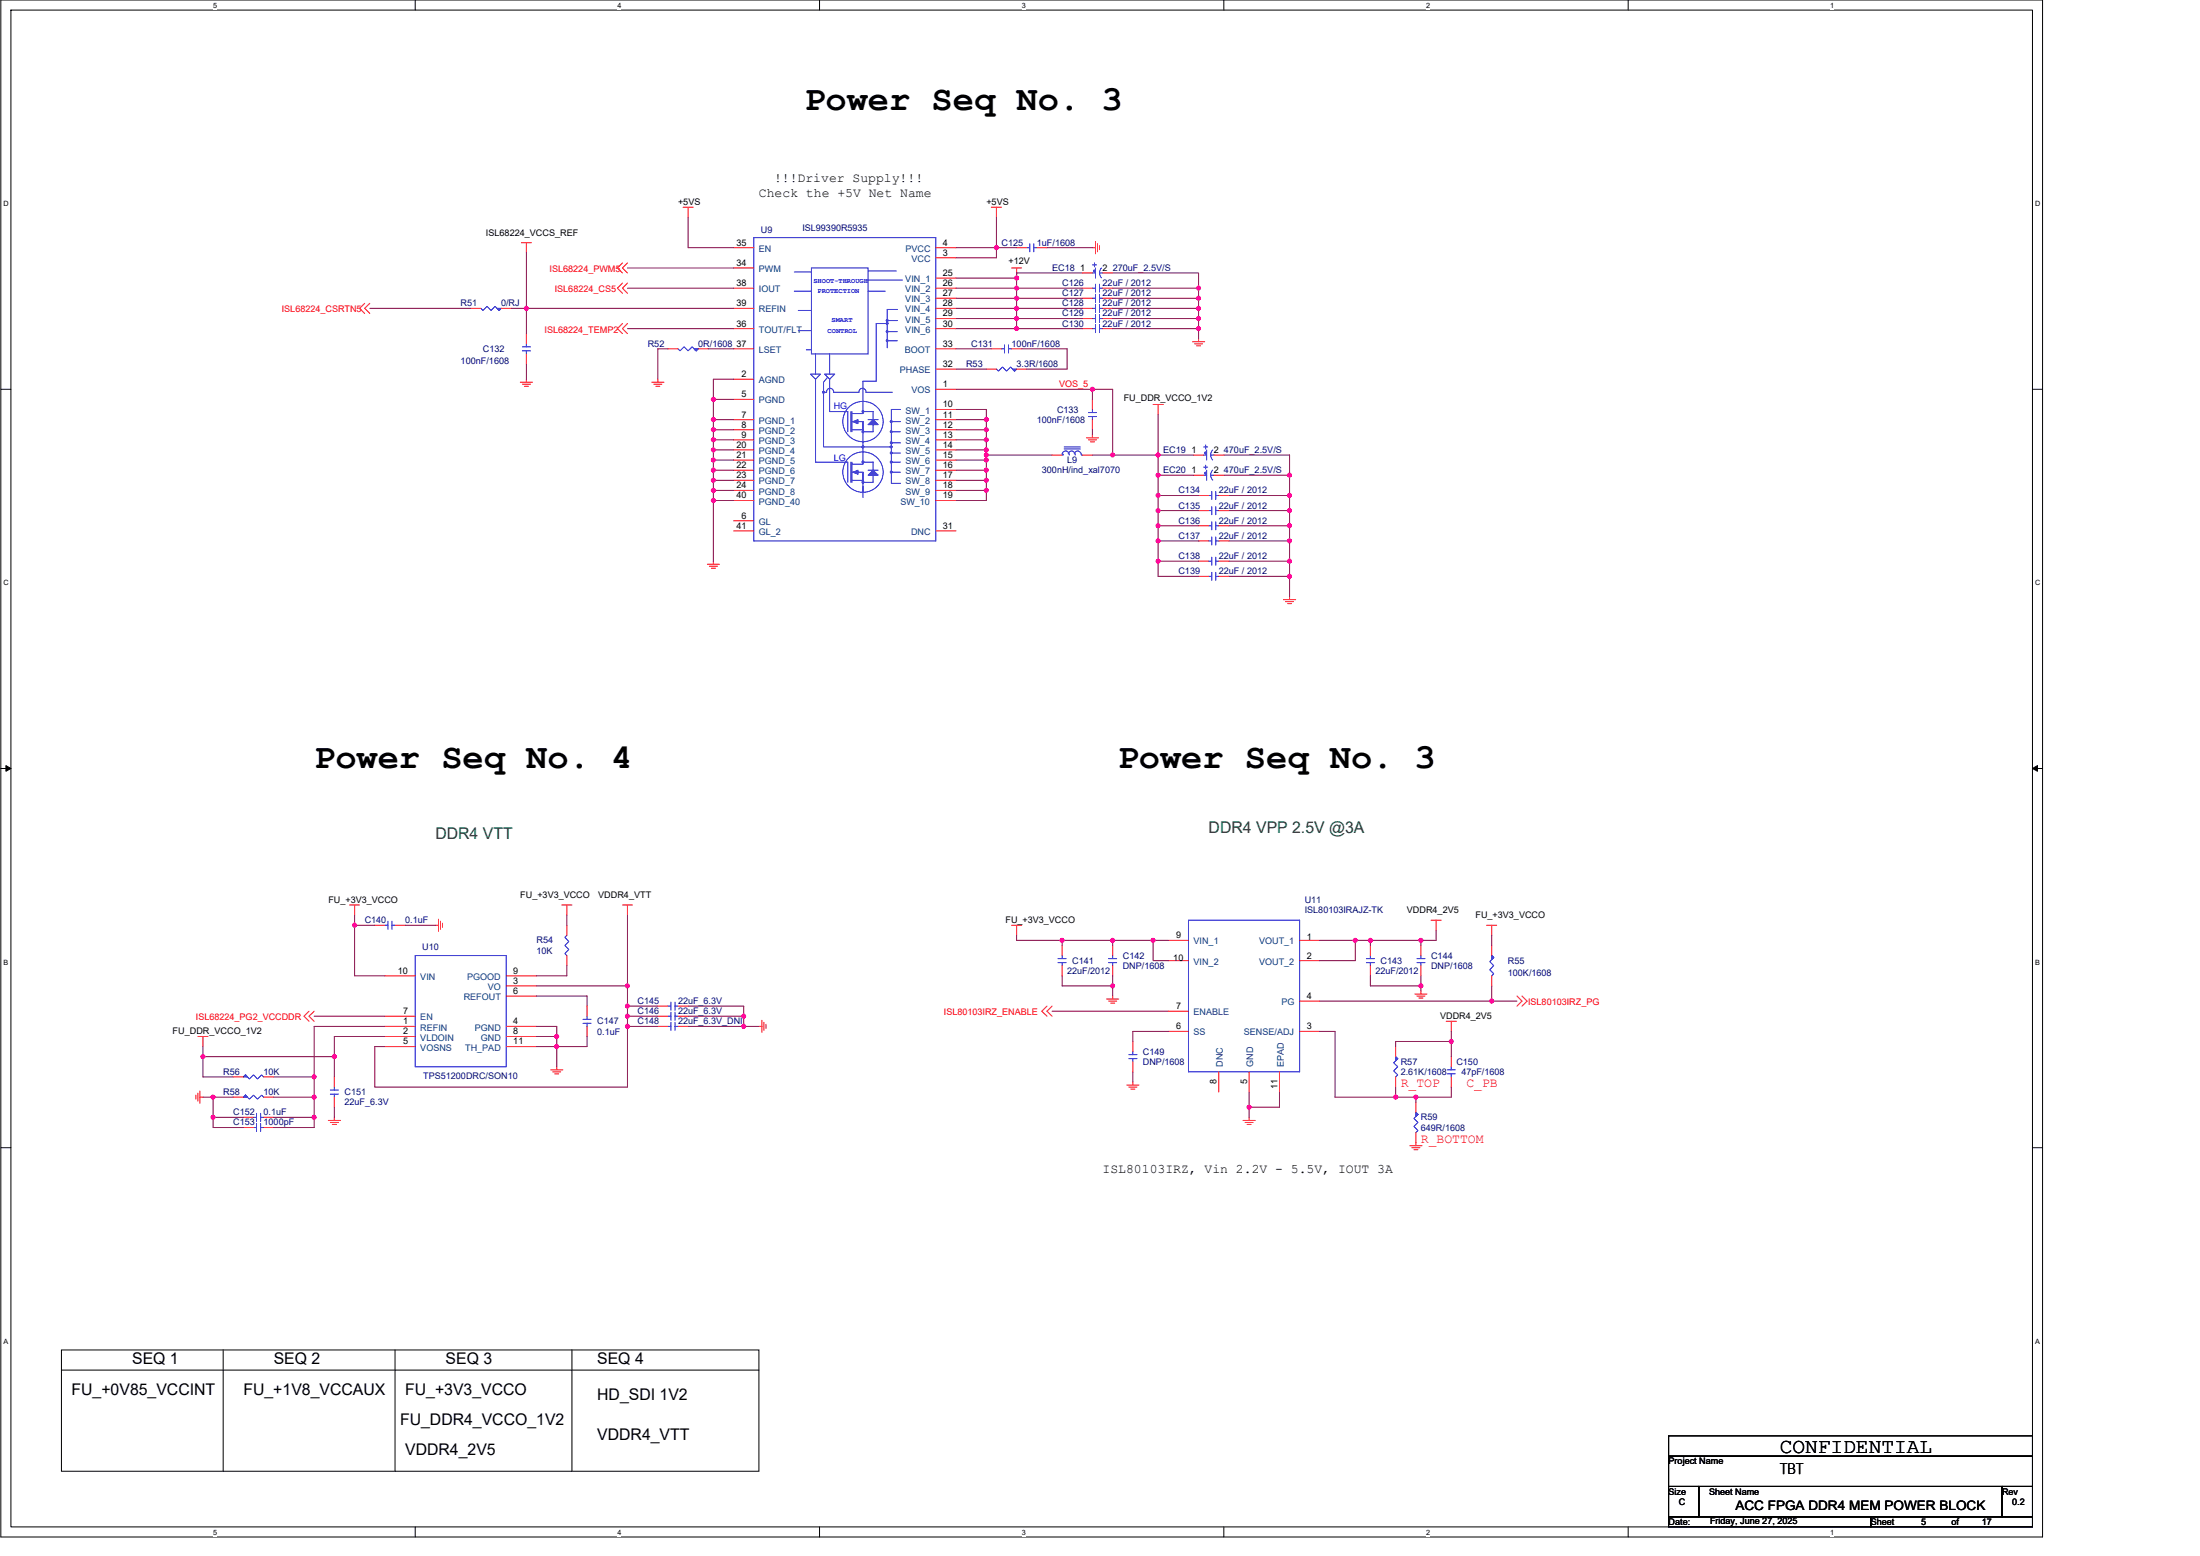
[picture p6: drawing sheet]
<svg xmlns="http://www.w3.org/2000/svg" width="420mm" height="297mm" viewBox="0 0 420 297" stroke-linecap="round" stroke-linejoin="round" font-family="sans-serif">
<path d="M.2 0h389.9v293.4h-389.9zM2.1 1.9h386.1v289.6h-386.1z" fill="none" stroke="#000" stroke-width=".19"/>
<g fill="#fff">
<path d="M40.7 .2h.8v1.6h-.8z"/>
<path d="M40.7 291.7h.8v1.5h-.8z"/>
</g>
<path d="M79.3 0v1.9M79.3 291.5v1.9" fill="none" stroke="#000" stroke-width=".19"/>
<g fill="#fff">
<path d="M117.9 .2h.8v1.6h-.8z"/>
<path d="M117.9 291.7h.8v1.5h-.8z"/>
</g>
<path d="M156.5 0v1.9M156.5 291.5v1.9" fill="none" stroke="#000" stroke-width=".19"/>
<g fill="#fff">
<path d="M195.1 .2h.8v1.6h-.8z"/>
<path d="M195.1 291.7h.8v1.5h-.8z"/>
</g>
<path d="M233.7 0v1.9M233.7 291.5v1.9" fill="none" stroke="#000" stroke-width=".19"/>
<g fill="#fff">
<path d="M272.3 .2h.8v1.6h-.8z"/>
<path d="M272.3 291.7h.8v1.5h-.8z"/>
</g>
<path d="M310.9 0v1.9M310.9 291.5v1.9" fill="none" stroke="#000" stroke-width=".19"/>
<g fill="#fff">
<path d="M349.6 .2h.7v1.6h-.7z"/>
<path d="M349.6 291.7h.7v1.5h-.7z"/>
<path d="M.6 38.1h1v1.6h-1z"/>
<path d="M388.7 38.1h.9v1.6h-.9z"/>
<path d="M.6 110.5h1v1.6h-1z"/>
<path d="M388.7 110.5h.9v1.6h-.9z"/>
</g>
<path d="M.2 74.3h1.9M388.2 74.3h1.9" fill="none" stroke="#000" stroke-width=".19"/>
<g fill="#fff">
<path d="M.6 182.9h1v1.5h-1z"/>
<path d="M388.7 182.9h.9v1.5h-.9z"/>
</g>
<path d="M.2 146.7h1.9M388.2 146.7h1.9" fill="none" stroke="#000" stroke-width=".19"/>
<path d="M1.1 146.2l1 .5-1 .5zM388.2 146.7l.9-.5v1z" fill="#000" stroke="#000" stroke-width=".19"/>
<g fill="#fff">
<path d="M.6 255.3h1v1.5h-1z"/>
<path d="M388.7 255.3h.9v1.5h-.9z"/>
</g>
<g fill="none" stroke="#000" stroke-width=".19">
<path d="M.2 219.1h1.9M388.2 219.1h1.9M11.7 257.7h133.2v23.2h-133.2zM42.6 257.7v23.2M75.4 257.7v23.2M109.2 257.7v23.2M11.7 261.6h133.2M318.7 278h69.5v5.8h-69.5zM318.7 274.1h69.5v3.9h-69.5zM318.7 283.8h5.8v5.8h-5.8zM318.7 289.6h38.6v1.9h-38.6zM324.5 283.8h57.9v5.8h-57.9z"/>
<path d="M357.3 289.6h30.9v1.9h-30.9zM382.4 283.8h5.8v5.8h-5.8z"/>
</g>
<g fill="none" stroke="#f00" stroke-width=".19">
<path d="M130.5 39.6h1.9M131.4 39.6v1.9M189.3 39.6h2M190.3 39.6v1.9M69.6 57.9l-.9 1 .9 .9M70.6 57.9l-1 1 1 .9M89.9 58.9h2M95.7 58.9h1.9M99.6 46.3h1.9M100.5 46.3v2M118.9 54l-1 1 1 1M118.9 50.2l-1 1 1 .9"/>
<path d="M119.8 54l-.9 1 .9 1M119.8 50.2l-.9 1 .9 .9M140.1 58.9h3.9M140.1 55h3.9M140.1 47.3h3.9M140.1 51.2h3.9M178.7 49.2h3.9M178.7 47.3h3.9M178.7 53.1h3.9M178.7 55h3.9M178.7 58.9h3.9M178.7 56.9h3.9"/>
<path d="M193.2 51.2h1.9M194.2 47.3h1.9M194.2 51.2v1.9M198 47.3h2M206.7 52.1h1.9M206.7 55h1.9M206.7 56.9h1.9M206.7 58.9h1.9M208.6 47.3h.6M209.2 46.1v2.4M209.6 46.5v1.6M210 46.9v.8"/>
<path d="M210.6 52.1h1.9M210.6 55h1.9M210.6 56.9h1.9M210.6 58.9h1.9M99.4 73h2.3M99.8 73.3h1.5M100.1 73.7h.8M100.5 72.4v.6M100.5 63.7v1.9M100.5 67.6v1.9M118.9 61.8l-1 .9 1 1M119.8 61.8l-.9 .9 .9 1"/>
<path d="M124.5 73h2.3M124.9 73.3h1.5M125.3 73.7h.7M125.6 72.4v.6M127.6 66.6h1.9M133.4 66.6h1.9M140.1 72.4h3.9M140.1 76.2h3.9M140.1 66.6h3.9M140.1 62.7h3.9M178.7 74.3h3.9M178.7 78.2h3.9"/>
<path d="M178.7 66.6h3.9M178.7 70.5h3.9M178.7 62.7h3.9M178.7 60.8h3.9M188.4 70.5h1.9M189.3 66.6h2M193.2 66.6h1.9M194.2 70.5h1.9M206.7 60.8h1.9M206.7 62.7h1.9M208.6 76.2v2M210.6 60.8h1.9"/>
<path d="M210.6 62.7h1.9M220.2 77.2h2M221.2 77.2v1.9M227.7 65.2h2.4M228.1 65.6h1.6M228.5 66h.8M228.9 64.7v.5M140.1 99.4h3.9M140.1 80.1h3.9M140.1 82h3.9M140.1 84h3.9M140.1 85.9h3.9"/>
<path d="M140.1 87.8h3.9M140.1 89.8h3.9M140.1 91.7h3.9M140.1 93.6h3.9M140.1 95.5h3.9M178.7 80.1h3.9M178.7 82h3.9M178.7 84h3.9M178.7 85.9h3.9M178.7 87.8h3.9M178.7 89.8h3.9M178.7 91.7h3.9"/>
<path d="M178.7 93.6h3.9M178.7 95.5h3.9M200.9 86.9h2M206.7 86.9h1.9M207.5 83.6h2.3M207.9 84h1.5M208.2 84.3h.8M208.6 83v.6M208.6 80.1v1.9M227.9 90.7h2M227.9 86.9h2M228.9 94.6h1.9"/>
<path d="M228.9 97.5h1.9M231.8 90.7h1.9M231.8 86.9h1.9M232.8 94.6h1.9M232.8 97.5h1.9M135.1 107.7h2.3M135.5 108.1h1.5M135.9 108.5h.7M136.2 107.1v.6M140.1 101.3h3.9M178.7 101.3h3.9M228.9 103.3h1.9"/>
<path d="M228.9 107.1h1.9M228.9 110h1.9M228.9 100.4h1.9M232.8 103.3h1.9M232.8 107.1h1.9M232.8 110h1.9M232.8 100.4h1.9M245.1 114.5h2.3M245.5 114.9h1.5M245.9 115.2h.8M246.3 113.9v.6M66.7 172.8h2"/>
<path d="M67.7 172.8v1.9M71.6 176.6h1.9M75.4 176.6h2M83.2 176.6h.5M83.7 175.5v2.3M84.1 175.9v1.5M84.5 176.2v.8M107.3 172.8h1.9M108.3 172.8v1.9M108.3 176.6v2M118.9 172.8h1.9M119.8 172.8v1.9"/>
<path d="M193.2 176.6h1.9M194.2 176.6v2M223.1 179.5h3.9M248.2 179.5h3.9M273.3 175.7h1.9M274.3 175.7v1.9M283.9 176.6h1.9M284.9 176.6v2M37.8 197.9h1.9M38.8 197.9v1.9M59 193l-.9 1 .9 1M60 193l-1 1 1 1"/>
<path d="M73.5 186.3h5.8M73.5 194h5.8M73.5 195.9h5.8M73.5 197.9h5.8M73.5 199.8h5.8M96.7 186.3h5.8M96.7 188.2h5.8M96.7 190.1h5.8M96.7 195.9h5.8M96.7 197.9h5.8M96.7 199.8h5.8M108.3 182.4v1.9"/>
<path d="M112.1 192.1v1.9M112.1 195.9v2M125.6 195.9h2M125.6 192.1h2M125.6 194h2M129.5 195.9h1.9M129.5 192.1h1.9M129.5 194h1.9M144.9 195.9h.6M145.5 194.8v2.3M145.9 195.2v1.5M146.3 195.5v.8"/>
<path d="M200 192.1l-1 .9 1 1M200.9 192.1l-.9 .9 .9 1M202.9 180.5v1.9M202.9 184.3v2M211.3 190.7h2.4M211.7 191.1h1.6M212.1 191.5h.8M212.5 190.1v.6M212.5 180.5v1.9M212.5 184.3v2M216.4 198.8v2M223.1 196.9h3.9"/>
<path d="M223.1 193h3.9M223.1 183.4h3.9M248.2 183.4h3.9M248.2 196.9h3.9M248.2 191.1h3.9M261.7 180.5v1.9M261.7 184.3v2M266.5 199.8v1.9M270.2 189.8h2.3M270.6 190.1h1.5M271 190.5h.8M271.4 189.2v.6"/>
<path d="M271.4 180.5v1.9M271.4 184.3v2M276.2 195h1.9M277.2 195v1.9M284.9 180.5v1.9M284.9 186.3v1.9M289.7 190.1l1 1-1 1M290.7 190.1l.9 1-.9 1M37.4 209.1v.7M37.8 208.7v1.5M38.2 209.4h.6M38.2 208.3v2.3"/>
<path d="M44.5 205.6h2M44.5 209.4h2M46.5 213.3h1.9M46.5 215.2h1.9M50.3 213.3h2M50.3 215.2h2M50.3 205.6h2M50.3 209.4h2M62.7 213.9h2.3M63.1 214.3h1.5M63.5 214.7h.8M63.8 213.3v.6"/>
<path d="M63.8 205.6v1.9M63.8 209.4v2M105.2 204.2h2.3M105.5 204.6h1.6M105.9 205h.8M106.3 203.6v.6M215.2 207.1h2.3M215.6 207.5h1.5M216 207.9h.7M216.4 206.5v.6M216.4 202.7v1.9M232.8 204.6v3.9"/>
<path d="M237.4 213.9h2.3M237.8 214.3h1.5M238.2 214.7h.7M238.6 213.3v.6M238.6 204.6v3.9M244.4 204.6v3.9M266.5 205.6v1.9M269.2 218.7h2.4M269.6 219.1h1.6M270 219.5h.8M270.4 216.2v2.5M270.4 210.4v1.9"/>
<path d="M277.2 201.7v1.9M277.2 205.6v1.9"/>
</g>
<g fill="none" stroke="#00f" stroke-width=".19">
<path d="M91.9 58.9l.3 .4 .8-.8 .8 .8 .7-.8 .8 .8 .4-.4M144 45.4h34.7v57.9h-34.7zM151.7 51.9h3.3M151.7 55.6h3.3M152.5 59.3h2.5M155 51.2h10.8v16.4h-10.8zM165.8 55.6h3.3M165.8 53.5h6.5M165.8 51.7h5.4M171.4 59.1h-2v7.3M196.1 47.3h.6M196.7 46.5v1.6"/>
<path d="M197.4 47.3h.6M197.4 46.5v1.6M208.6 52.1h.6M208.6 50.6h.8M208.6 55h.6M208.6 56.9h.6M208.6 58.9h.6M209 50.2v.7M209.2 51.2v1.9M209.2 54.3v1.5M209.2 56.2v1.5M209.2 58.1v1.5"/>
<path d="M210 52.1h.6M210 55h.6M210 56.9h.6M210 58.9h.6M210 54.3v1.5M210 56.2v1.5M210 58.1v1.5M210.4 51.2a1.35 1.35 0 0 0 0 1.8M99.8 66.2h1.5M99.8 67h1.5M100.5 65.6v.6M100.5 67v.6"/>
<path d="M129.5 66.6l.4 .4 .8-.8 .7 .8 .8-.8 .8 .8 .4-.4M152.5 63.1h2.5M154 66.8h1M154.8 71.4h1.9l-.9 1zM155.8 72.4v15.8h6.1v3.9M155.8 67.6v3.8M157.5 71.4h1.9l-1 1zM158.1 72l-.8 1v12.3h12.9M158.4 72.4v6.2h3.5v3.8M158.4 67.6v3.8M159.2 74.9a.66 .66 0 0 0-.7-.8 .66 .66 0 0 0-.6 .8h-.6M159.2 74.9h4.9a.67 .67 0 0 1 .6-.8 .67 .67 0 0 1 .7 .8"/>
<path d="M162.5 78.6v3.8M162.7 78.6v3.8M164.8 78.6h1.9v3.8h-1.9v-1.9M165.4 74.9h5M169.4 61.2h2M169.4 63.3h2M169.4 65h2M169.4 61.8h-2.1v11h-2.5v6.2h-2.1M172 78.2h-1.8v14.1h1.8M190.3 70.5l.4 .3 .8-.7 .7 .7 .8-.7 .8 .7 .4-.3M191.3 66.6h.5M191.8 65.8v1.6"/>
<path d="M192.6 66.6h.6M192.6 65.8v1.6M207.9 78.8h1.5M207.9 79.5h1.5M208.6 78.2v.6M208.6 79.5v.6M208.6 60.8h.6M208.6 62.7h.6M209.2 60v1.6M209.2 62v1.5M210 60.8h.6M210 62.7h.6"/>
<path d="M210 60v1.6M210 62v1.5M162.5 88.2v3.9M162.7 80.5h2.1M162.7 82h2.1M162.7 88.2v3.9M162.7 91.7h2.1M162.7 90.1h2.1M164.8 88.2h1.9v3.9h-1.9v-2M164.8 80.5v7.7M164.8 88.2v.4h-2.1M164.8 90.1v3.9"/>
<path d="M164.8 92.9v2.1M165.8 80.1h1.9M165.8 89.8h1.9M170.2 80.5h1.8M170.2 82.4h1.8M170.2 84.5h1.8M170.2 86.5h1.8M170.2 88.2h1.8M170.2 90.1h1.8M202.9 86.6a.67 .67 0 0 1 .6-.5 .67 .67 0 0 1 .7 .6M203 86.7v.2h-.1M203.2 85.7h3.1"/>
<path d="M203.2 85.3h3.1M204 86.6a.66 .66 0 0 1 .7-.5 .66 .66 0 0 1 .6 .6M204.2 86.7v.2M205.2 86.6a.67 .67 0 0 1 .6-.5 .67 .67 0 0 1 .7 .6M205.3 86.7v.2M206.5 86.7v.2h.2M229.9 90.7h.6M229.9 89.2h.7M229.9 86.9h.6M229.9 85.3h.7M230.3 88.8v.8M230.3 84.9v.8"/>
<path d="M230.5 89.8v1.9M230.5 85.9v1.9M230.8 94.6h.6M230.8 97.5h.6M231.2 90.7h.6M231.2 86.9h.6M231.4 93.8v1.6M231.4 96.7v1.6M231.4 99.6v1.6M231.6 89.7a1.35 1.35 0 0 0 0 2M231.6 85.9a1.35 1.35 0 0 0 0 1.9M232.2 94.6h.6"/>
<path d="M232.2 97.5h.6M232.2 93.8v1.6M232.2 96.7v1.6M232.2 99.6v1.6M230.8 103.3h.6M230.8 107.1h.6M230.8 110h.6M230.8 100.4h.6M231.4 102.5v1.5M231.4 106.4v1.5M231.4 109.3v1.5M232.2 103.3h.6"/>
<path d="M232.2 107.1h.6M232.2 110h.6M232.2 100.4h.6M232.2 102.5v1.5M232.2 106.4v1.5M232.2 109.3v1.5M73.5 176.6h.6M74.1 175.9v1.5M74.9 175.9v1.5M74.9 176.6h.5M108.3 178.6l-.4 .3 .7 .8-.7 .8 .7 .8-.7 .7 .4 .4M227 175.7h21.2v28.9h-21.2z"/>
<path d="M79.3 182.4h17.4v21.2h-17.4zM111.3 195.3h1.6M111.3 194.6h1.6M112.1 195.3v.6M112.1 194v.6M127.6 195.9h.5M127.6 192.1h.5M127.6 194h.5M128.1 195.2v1.5M128.1 191.3v1.5M128.1 193.2v1.6M128.9 195.9h.6"/>
<path d="M128.9 192.1h.6M128.9 194h.6M128.9 195.2v1.5M128.9 191.3v1.5M128.9 193.2v1.6M202.1 183.8h1.5M202.1 183h1.5M202.9 183.8v.5M202.9 182.4v.6M211.7 183.8h1.6M211.7 183h1.6M212.5 183.8v.5"/>
<path d="M212.5 182.4v.6M261 183.8h1.5M261 183h1.5M261.7 183.8v.5M261.7 182.4v.6M270.6 183.8h1.5M270.6 183h1.5M271.4 183.8v.5M271.4 182.4v.6M284.9 182.4l.4 .4-.8 .8 .8 .7-.8 .8 .8 .8-.4 .4M46.5 205.6l.4-.4 .7 .8 .8-.8 .8 .8 .8-.8 .3 .4M46.5 209.4l.4-.3 .7 .7 .8-.7 .8 .7 .8-.7 .3 .3"/>
<path d="M48.4 213.3h.6M48.4 215.2h.6M49 212.5v1.6M49 214.5v1.5M49.8 212.5v1.6M49.8 213.3h.5M49.8 214.5v1.5M49.8 215.2h.5M63.1 208.9h1.5M63.1 208.1h1.5M63.8 208.9v.5M63.8 207.5v.6"/>
<path d="M215.6 202.1h1.5M215.6 201.3h1.5M216.4 202.1v.6M216.4 200.8v.5M266.5 201.7l.4 .4-.7 .8 .7 .7-.7 .8 .7 .8-.4 .4M270.4 212.3l.4 .4-.8 .8 .8 .8-.8 .7 .8 .8-.4 .4M276.4 204.2h1.5M276.4 205h1.5M277.2 203.6v.6M277.2 205v.6"/>
<circle cx="164.8" cy="80.5" r="3.9"/>
<circle cx="164.8" cy="90.1" r="3.9"/>
</g>
<g fill="#00f" stroke="#00f" stroke-width=".19">
<path d="M230.1 90.2h.3v.3h-.3z" fill-rule="evenodd"/>
<path d="M208.9 51.6h.2v.2h-.2z" fill-rule="evenodd"/>
<path d="M266.5 201.7l.4 .4-.4 .4 .4-.4-.4 .4z" fill-rule="evenodd"/>
<path d="M132.6 66.6h.8l-.4 .4z" fill-rule="evenodd"/>
<path d="M270.4 212.3l.4 .4-.4 .4 .4-.4-.4 .4z" fill-rule="evenodd"/>
<path d="M94.9 58.9h.8l-.4 .4z" fill-rule="evenodd"/>
<path d="M46.9 205.2l.4 .4h-.8l.4-.4 .4 .4z" fill-rule="evenodd"/>
<path d="M230.1 86.3h.3v.3h-.3z" fill-rule="evenodd"/>
<path d="M284.9 182.4l.4 .4-.4 .4 .4-.4-.4 .4z" fill-rule="evenodd"/>
<path d="M46.9 209.1l.4 .3h-.8l.4-.3 .4 .3z" fill-rule="evenodd"/>
<path d="M193.4 70.5h.8l-.4 .3z" fill-rule="evenodd"/>
<path d="M164.7 82.3h.2v.2h-.2z" fill-rule="evenodd"/>
<path d="M164.7 91.9h.2v.3h-.2z" fill-rule="evenodd"/>
<path d="M164.7 78.4h.2v.3h-.2z" fill-rule="evenodd"/>
<path d="M164.7 88.1h.2v.2h-.2z" fill-rule="evenodd"/>
<path d="M169.3 61h.3v.3h-.3z" fill-rule="evenodd"/>
<path d="M169.3 61.6h.3v.3h-.3z" fill-rule="evenodd"/>
<path d="M169.3 63.2h.3v.2h-.3z" fill-rule="evenodd"/>
<path d="M169.3 64.9h.3v.3h-.3z" fill-rule="evenodd"/>
<path d="M164.7 85.2h.2v.2h-.2z" fill-rule="evenodd"/>
<path d="M166.7 80.1l1 1h-1.9z" fill-rule="evenodd"/>
<path d="M162.9 80.5l1-.4v.8z" fill-rule="evenodd"/>
<path d="M166.7 89.8l1 .9h-1.9z" fill-rule="evenodd"/>
<path d="M162.9 90.1l1-.3v.7z" fill-rule="evenodd"/>
<circle cx="170.2" cy="80.5" r=".18"/>
<circle cx="170.2" cy="82.4" r=".18"/>
<circle cx="170.2" cy="84.5" r=".18"/>
<circle cx="170.2" cy="85.3" r=".18"/>
<circle cx="170.2" cy="86.5" r=".19"/>
<circle cx="170.2" cy="88.2" r=".18"/>
<circle cx="170.2" cy="90.1" r=".18"/>
<circle cx="157.3" cy="74.9" r=".18"/>
</g>
<g fill="none" stroke="#800040" stroke-width=".19">
<path d="M70.6 58.9h19.3M97.6 58.9h2.9M100.5 48.3v10.6M100.5 58.9h39.6M100.5 58.9v4.8M119.8 55h20.3M119.8 51.2h20.3M131.4 41.5v5.8h8.7M182.6 58.9h11.6M182.6 47.3h7.7M182.6 55h11.6M182.6 56.9h11.6"/>
<path d="M182.6 53.1h11.6M190.3 41.5v5.8M190.3 47.3v1.9h-7.7M190.3 47.3h3.9M194.2 58.9h12.5M194.2 55v1.9M194.2 55h12.5M194.2 56.9h12.5M194.2 56.9v2M194.2 58.9v1.9M194.2 53.1v1.9M200 47.3h8.6"/>
<path d="M206.7 52.1h-12.5v1M212.5 55h16.4v1.9M212.5 52.1h16.4v2.9M212.5 56.9h16.4M212.5 58.9h16.4M228.9 56.9v2M228.9 58.9v1.9M100.5 69.5v2.9M119.8 62.7h20.3M127.6 66.6h-2v5.8M135.3 66.6h4.8M136.2 76.2v3.9"/>
<path d="M136.2 76.2h3.9M140.1 72.4h-3.9v3.8M182.6 70.5h5.8M182.6 60.8h11.6M182.6 62.7h11.6M182.6 66.6h6.7M182.6 74.3h26M182.6 78.2h5.8v1.9M194.2 60.8h12.5M194.2 62.7h12.5M194.2 60.8v1.9M195.1 66.6h8.7v3.9h-7.7"/>
<path d="M208.6 74.3h3.9v12.6M208.6 74.3v1.9M212.5 62.7h16.4M212.5 60.8h16.4M221.2 79.1v7.8M228.9 60.8v1.9M228.9 62.7v2M136.2 82v2M136.2 84v1.9M136.2 85.9v1.9M136.2 87.8v2M136.2 91.7v1.9"/>
<path d="M136.2 93.6v1.9M136.2 95.5v11.6M136.2 82h3.9M136.2 84h3.9M136.2 85.9h3.9M136.2 87.8h3.9M136.2 91.7h3.9M136.2 93.6h3.9M136.2 95.5h3.9M136.2 80.1v1.9M136.2 89.8v1.9M136.2 80.1h3.9"/>
<path d="M136.2 89.8h3.9M182.6 80.1h5.8M182.6 82h5.8M182.6 84h5.8M182.6 85.9h5.8M182.6 87.8h5.8M182.6 89.8h5.8M182.6 91.7h5.8M182.6 93.6h5.8M188.4 80.1v1.9M188.4 82v2M188.4 84v1.9"/>
<path d="M188.4 86.9v.9M188.4 85.9v1M188.4 87.8v2M188.4 89.8v1.9M188.4 91.7v1.9M188.4 93.6v1.9h-5.8M188.4 86.9h12.5M208.6 82v1M208.6 86.9h3.9M212.5 86.9h8.7M221.2 86.9v3.8M221.2 90.7v3.9"/>
<path d="M221.2 94.6v2.9M221.2 97.5v2.9M221.2 86.9h6.7M221.2 90.7h6.7M221.2 94.6h7.7M221.2 97.5h7.7M233.7 90.7h12.6M233.7 86.9h12.6v3.8M234.7 94.6h11.6M234.7 97.5h11.6M246.3 90.7v3.9M246.3 94.6v2.9"/>
<path d="M246.3 97.5v2.9M221.2 100.4h7.7M221.2 103.3h7.7M221.2 107.1h7.7M221.2 100.4v2.9M221.2 103.3v3.8M221.2 107.1v2.9h7.7M234.7 110h11.6M234.7 100.4h11.6M234.7 103.3h11.6M234.7 107.1h11.6M246.3 100.4v2.9"/>
<path d="M246.3 103.3v3.8M246.3 107.1v2.9M246.3 110v3.9M67.7 176.6h3.9M67.7 176.6v9.7h5.8M67.7 174.7v1.9M77.4 176.6h5.8M108.3 174.7v1.9M119.8 174.7v13.5M194.2 178.6v.9h8.7M202.9 179.5h9.6M202.9 179.5v1"/>
<path d="M212.5 179.5v1M212.5 179.5h7.7M220.2 179.5v3.9h2.9M220.2 179.5h2.9M252.1 179.5h6.7M258.8 179.5h2.9M258.8 179.5v3.9h-6.7M261.7 179.5h9.7M261.7 179.5v1M271.4 179.5v1M274.3 177.6v1.9h-2.9M284.9 178.6v1.9"/>
<path d="M38.8 199.8v1.9M60 194h13.5M73.5 195.9h-13.5v9.7M73.5 197.9h-9.7v3.8M102.5 188.2h17.3M102.5 195.9h3.8v2M102.5 197.9h3.8M102.5 199.8h3.8M102.5 190.1h9.6v2M106.3 197.9v1.9M106.3 199.8v3.8M108.3 184.3v2h-5.8"/>
<path d="M112.1 197.9v1.9h-5.8M119.8 188.2v3.9M119.8 192.1v1.9M119.8 194v1.9M119.8 195.9v11.6h-48.2v-7.7h1.9M119.8 192.1h5.8M119.8 194h5.8M119.8 195.9h5.8M131.4 192.1h10.6v1.9M131.4 194h10.6M131.4 195.9h10.6M142 194v1.9"/>
<path d="M142 195.9h2.9M200.9 193h22.2M202.9 186.3v1.9h9.6M212.5 186.3v1.9M212.5 188.2v1.9M223.1 196.9h-6.7v1.9M252.1 191.1h32.8M252.1 196.9h2.9v12.5h11.5M261.7 186.3v1.9h9.7M271.4 186.3v1.9M271.4 188.2v1M277.2 198.8h-10.7v1"/>
<path d="M277.2 198.8v2.9M277.2 196.9v1.9M284.9 191.1h4.8M284.9 188.2v2.9M38.8 209.4h1.9M38.8 201.7h25M38.8 201.7v3.9h5.7M40.7 209.4h3.8M40.7 209.4v3.9M40.7 213.3v1.9h5.8M40.7 213.3h5.8M52.3 209.4h7.7"/>
<path d="M52.3 213.3h7.7M52.3 205.6h7.7M60 209.4v3.9M60 213.3v1.9h-7.7M60 205.6v3.8M63.8 201.7v3.9M63.8 211.4v1.9M216.4 204.6v1.9M238.6 208.5v2.9M238.6 211.4v1.9M244.4 208.5v2.9h-5.8M266.5 207.5v1.9"/>
<path d="M266.5 209.4h3.9M270.4 209.4v1M277.2 207.5v1.9h-6.8"/>
</g>
<g fill="#f0f" stroke="#f0f" stroke-width=".19">
<circle cx="220.2" cy="179.5" r=".38"/>
<circle cx="212.5" cy="188.2" r=".38"/>
<circle cx="202.8" cy="179.5" r=".38"/>
<circle cx="258.8" cy="179.5" r=".38"/>
<circle cx="284.9" cy="191.1" r=".38"/>
<circle cx="277.1" cy="198.8" r=".38"/>
<circle cx="270.4" cy="209.4" r=".38"/>
<circle cx="266.5" cy="209.4" r=".38"/>
<circle cx="238.5" cy="211.4" r=".38"/>
<circle cx="119.8" cy="188.2" r=".38"/>
<circle cx="67.7" cy="176.6" r=".38"/>
<circle cx="119.8" cy="192.1" r=".38"/>
<circle cx="142" cy="194" r=".38"/>
<circle cx="119.8" cy="194" r=".38"/>
<circle cx="60" cy="205.6" r=".38"/>
<circle cx="119.8" cy="195.9" r=".38"/>
<circle cx="142" cy="195.9" r=".38"/>
<circle cx="106.3" cy="197.9" r=".38"/>
<circle cx="106.3" cy="199.8" r=".38"/>
<circle cx="63.9" cy="201.7" r=".38"/>
<circle cx="38.8" cy="201.7" r=".38"/>
<circle cx="60" cy="209.4" r=".38"/>
<circle cx="40.7" cy="209.4" r=".38"/>
<circle cx="60" cy="213.3" r=".38"/>
<circle cx="40.7" cy="213.3" r=".38"/>
<circle cx="190.3" cy="47.3" r=".38"/>
<circle cx="194.2" cy="53.1" r=".38"/>
<circle cx="194.2" cy="55" r=".38"/>
<circle cx="228.9" cy="55" r=".38"/>
<circle cx="194.2" cy="56.9" r=".38"/>
<circle cx="228.9" cy="56.9" r=".38"/>
<circle cx="194.2" cy="58.9" r=".38"/>
<circle cx="228.9" cy="58.9" r=".38"/>
<circle cx="194.2" cy="60.8" r=".38"/>
<circle cx="228.9" cy="60.8" r=".38"/>
<circle cx="194.2" cy="62.7" r=".38"/>
<circle cx="228.9" cy="62.7" r=".38"/>
<circle cx="136.2" cy="76.2" r=".38"/>
<circle cx="208.6" cy="74.3" r=".38"/>
<circle cx="212.5" cy="86.9" r=".38"/>
<circle cx="136.2" cy="80.1" r=".38"/>
<circle cx="188.4" cy="82" r=".38"/>
<circle cx="188.4" cy="80.1" r=".38"/>
<circle cx="136.2" cy="82" r=".38"/>
<circle cx="188.4" cy="84" r=".38"/>
<circle cx="136.2" cy="84" r=".38"/>
<circle cx="188.4" cy="85.9" r=".38"/>
<circle cx="136.2" cy="85.9" r=".38"/>
<circle cx="188.4" cy="86.9" r=".38"/>
<circle cx="188.4" cy="87.8" r=".38"/>
<circle cx="221.2" cy="86.9" r=".38"/>
<circle cx="136.2" cy="87.8" r=".38"/>
<circle cx="136.2" cy="89.7" r=".38"/>
<circle cx="188.4" cy="89.7" r=".38"/>
<circle cx="221.2" cy="90.7" r=".38"/>
<circle cx="246.3" cy="90.7" r=".38"/>
<circle cx="136.2" cy="93.6" r=".38"/>
<circle cx="136.2" cy="91.7" r=".38"/>
<circle cx="188.4" cy="93.6" r=".38"/>
<circle cx="188.4" cy="91.7" r=".38"/>
<circle cx="221.2" cy="94.6" r=".38"/>
<circle cx="246.3" cy="94.6" r=".38"/>
<circle cx="136.2" cy="95.5" r=".38"/>
<circle cx="221.2" cy="97.5" r=".38"/>
<circle cx="246.3" cy="97.5" r=".38"/>
<circle cx="221.2" cy="100.4" r=".38"/>
<circle cx="246.3" cy="100.4" r=".38"/>
<circle cx="221.2" cy="103.3" r=".38"/>
<circle cx="246.3" cy="103.3" r=".38"/>
<circle cx="221.2" cy="107.1" r=".38"/>
<circle cx="246.3" cy="107.1" r=".38"/>
<circle cx="246.3" cy="110" r=".38"/>
<circle cx="212.5" cy="179.5" r=".38"/>
<circle cx="271.4" cy="188.2" r=".38"/>
<circle cx="271.4" cy="179.5" r=".38"/>
<circle cx="261.7" cy="179.5" r=".38"/>
<circle cx="100.5" cy="58.9" r=".38"/>
</g>
<g font-size="6.8">
<text x="153.6" y="21.1">Power Seq No. 3</text>
<text x="60" y="146.5">Power Seq No. 4</text>
<text x="213.5" y="146.5">Power Seq No. 3</text>
</g>
<text font-size="4" x="339.9" y="277.3">CONFIDENTIAL</text>
<g font-size="3.1" fill="#008000">
<text x="83.2" y="160.1">DDR4 VTT</text>
<text x="230.8" y="159.1">DDR4 VPP 2.5V @3A</text>
</g>
<g font-size="3.1">
<text x="25.2" y="260.5">SEQ 1</text>
<text x="52.3" y="260.5">SEQ 2</text>
<text x="85.1" y="260.5">SEQ 3</text>
<text x="114.1" y="260.5">SEQ 4</text>
<text x="13.7" y="266.3">FU_+0V85_VCCINT</text>
<text x="46.5" y="266.3">FU_+1V8_VCCAUX</text>
<text x="77.4" y="266.3">FU_+3V3_VCCO</text>
<text x="114.1" y="267.2">HD_SDI 1V2</text>
<text x="76.4" y="272">FU_DDR4_VCCO_1V2</text>
<text x="114.1" y="274.9">VDDR4_VTT</text>
<text x="77.4" y="277.8">VDDR4_2V5</text>
</g>
<text font-size="2.9" x="339.9" y="281.4">TBT</text>
<g font-size="2.5">
<text x="147.8" y="34.8">!!!Driver Supply!!!</text>
<text x="144.9" y="37.7">Check the +5V Net Name</text>
<text x="210.6" y="224">ISL80103IRZ, Vin 2.2V - 5.5V, IOUT 3A</text>
<text x="331.4" y="288.3">ACC FPGA DDR4 MEM POWER BLOCK</text>
</g>
<g font-size="2.5" fill="#f00">
<text x="267.5" y="207.6">R_TOP</text>
<text x="280.1" y="207.6">C_PB</text>
<text x="271.4" y="218.2">R_BOTTOM</text>
</g>
<g font-size="1.7">
<text x="129.5" y="39.2">+5VS</text>
<text x="188.4" y="39.2">+5VS</text>
<text x="92.8" y="45">ISL68224_VCCS_REF</text>
<text x="140.7" y="46.9">35</text>
<text x="180.1" y="46.9">4</text>
<text x="140.7" y="50.8">34</text>
<text x="180.1" y="52.7">25</text>
<text x="180.1" y="48.8">3</text>
<text x="192.6" y="50.4">+12V</text>
<text x="206.3" y="51.7">1</text>
<text x="210.6" y="51.7">2</text>
<text x="140.7" y="58.5">39</text>
<text x="140.7" y="54.6">38</text>
<text x="180.1" y="54.6">26</text>
<text x="180.1" y="58.5">28</text>
<text x="180.1" y="56.5">27</text>
<text x="140.7" y="62.3">36</text>
<text x="180.1" y="62.3">30</text>
<text x="180.1" y="60.4">29</text>
<text x="140.7" y="66.2">37</text>
<text x="141.6" y="72">2</text>
<text x="180.1" y="66.2">33</text>
<text x="180.1" y="70.1">32</text>
<text x="141.6" y="75.8">5</text>
<text x="180.1" y="77.8">10</text>
<text x="180.1" y="73.9">1</text>
<text x="214.6" y="76.6">FU_DDR_VCCO_1V2</text>
<text x="141.6" y="79.7">7</text>
<text x="141.6" y="81.6">8</text>
<text x="141.6" y="83.6">9</text>
<text x="180.1" y="79.7">11</text>
<text x="180.1" y="81.6">12</text>
<text x="180.1" y="83.6">13</text>
<text x="140.7" y="85.5">20</text>
<text x="140.7" y="87.4">21</text>
<text x="140.7" y="89.4">22</text>
<text x="180.1" y="85.5">14</text>
<text x="180.1" y="87.4">15</text>
<text x="180.1" y="89.4">16</text>
<text x="227.6" y="86.5">1</text>
<text x="231.8" y="86.5">2</text>
<text x="140.7" y="91.3">23</text>
<text x="140.7" y="93.2">24</text>
<text x="140.7" y="95.1">40</text>
<text x="180.1" y="91.3">17</text>
<text x="180.1" y="93.2">18</text>
<text x="180.1" y="95.1">19</text>
<text x="227.6" y="90.3">1</text>
<text x="231.8" y="90.3">2</text>
<text x="140.7" y="100.9">41</text>
<text x="141.6" y="99">6</text>
<text x="180.1" y="100.9">31</text>
<text x="62.7" y="172.4">FU_+3V3_VCCO</text>
<text x="99.4" y="171.4">FU_+3V3_VCCO</text>
<text x="114.2" y="171.4">VDDR4_VTT</text>
<text x="192" y="176.2">FU_+3V3_VCCO</text>
<text x="224.7" y="179.1">9</text>
<text x="249.6" y="179.5">1</text>
<text x="268.7" y="174.3">VDDR4_2V5</text>
<text x="281.8" y="175.3">FU_+3V3_VCCO</text>
<text x="76" y="185.9">10</text>
<text x="98" y="185.9">9</text>
<text x="224.1" y="183.4">10</text>
<text x="249.6" y="183">2</text>
<text x="98" y="187.8">3</text>
<text x="98" y="189.7">6</text>
<text x="249.6" y="190.7">4</text>
<text x="33" y="197.5">FU_DDR_VCCO_1V2</text>
<text x="77" y="193.6">7</text>
<text x="77" y="195.5">1</text>
<text x="77" y="197.5">2</text>
<text x="98" y="197.5">8</text>
<text x="98" y="195.5">4</text>
<text x="224.7" y="196.5">6</text>
<text x="224.7" y="192.6">7</text>
<text x="249.6" y="196.5">3</text>
<text x="275" y="194.6">VDDR4_2V5</text>
<text x="77" y="199.4">5</text>
<text x="98" y="199.4">11</text>
<text x="232.4" y="206.9" transform="rotate(-90 232.4 206.9)">8</text>
<text x="238.2" y="206.9" transform="rotate(-90 238.2 206.9)">5</text>
<text x="244" y="207.9" transform="rotate(-90 244 207.9)">11</text>
<text x="318.7" y="279.5">Project Name</text>
<text x="318.7" y="285.3">Size</text>
<text x="320.6" y="287.2">C</text>
<text x="326.4" y="285.3">Sheet Name</text>
<text x="382.4" y="285.3">Rev</text>
<text x="384.3" y="287.2">0.2</text>
<text x="318.7" y="291.1">Date:</text>
<text x="326.6" y="290.9">Friday, June 27, 2025</text>
<text x="357.3" y="291.1">Sheet</text>
<text x="366.9" y="291.1">5</text>
<text x="372.7" y="291.1">of</text>
<text x="378.5" y="291.1">17</text>
</g>
<g font-size="1.7" fill="#000080">
<text x="145.3" y="44.4">U9</text>
<text x="153.2" y="44">ISL99390R5935</text>
<text x="191.3" y="46.9">C125</text>
<text x="198" y="46.9">1uF/1608</text>
<text x="200.9" y="51.7">EC18</text>
<text x="212.5" y="51.7">270uF_2.5V/S</text>
<text x="88" y="58.5">R51</text>
<text x="95.7" y="58.5">0/RJ</text>
<text x="202.8" y="54.6">C126</text>
<text x="202.8" y="56.6">C127</text>
<text x="202.8" y="58.5">C128</text>
<text x="210.6" y="54.6">22uF / 2012</text>
<text x="210.6" y="56.6">22uF / 2012</text>
<text x="210.6" y="58.5">22uF / 2012</text>
<text x="202.8" y="60.4">C129</text>
<text x="202.8" y="62.4">C130</text>
<text x="210.6" y="60.4">22uF / 2012</text>
<text x="210.6" y="62.4">22uF / 2012</text>
<text x="88" y="69.5">100nF/1608</text>
<text x="92.2" y="67.2">C132</text>
<text x="123.7" y="66.2">R52</text>
<text x="133.4" y="66.2">0R/1608</text>
<text x="184.5" y="70.1">R53</text>
<text x="185.5" y="66.2">C131</text>
<text x="193.2" y="66.2">100nF/1608</text>
<text x="194.2" y="70.1">3.3R/1608</text>
<text x="198" y="80.7">100nF/1608</text>
<text x="201.9" y="78.8">C133</text>
<text x="203.8" y="88.4">L9</text>
<text x="222.2" y="86.5">EC19</text>
<text x="233.7" y="86.5">470uF_2.5V/S</text>
<text x="199" y="90.3">300nH/ind_xal7070</text>
<text x="222.2" y="90.3">EC20</text>
<text x="225.1" y="94.2">C134</text>
<text x="232.8" y="94.2">22uF / 2012</text>
<text x="233.7" y="90.3">470uF_2.5V/S</text>
<text x="225.1" y="97.1">C135</text>
<text x="225.1" y="100">C136</text>
<text x="232.8" y="97.1">22uF / 2012</text>
<text x="232.8" y="100">22uF / 2012</text>
<text x="225.1" y="102.9">C137</text>
<text x="225.1" y="106.7">C138</text>
<text x="232.8" y="102.9">22uF / 2012</text>
<text x="232.8" y="106.7">22uF / 2012</text>
<text x="225.1" y="109.6">C139</text>
<text x="232.8" y="109.6">22uF / 2012</text>
<text x="249.2" y="172.4">U11</text>
<text x="69.6" y="176.2">C140</text>
<text x="77.4" y="176.2">0.1uF</text>
<text x="249.2" y="174.3">ISL80103IRAJZ-TK</text>
<text x="80.7" y="181.3">U10</text>
<text x="102.5" y="180.1">R54</text>
<text x="102.5" y="182">10K</text>
<text x="203.8" y="185.9">22uF/2012</text>
<text x="204.8" y="184">C141</text>
<text x="214.4" y="183">C142</text>
<text x="214.4" y="184.9">DNP/1608</text>
<text x="262.7" y="185.9">22uF/2012</text>
<text x="263.7" y="184">C143</text>
<text x="273.3" y="183">C144</text>
<text x="273.3" y="184.9">DNP/1608</text>
<text x="288" y="184">R55</text>
<text x="121.8" y="191.7">C145</text>
<text x="129.5" y="191.7">22uF_6.3V</text>
<text x="288" y="186.3">100K/1608</text>
<text x="114.1" y="195.5">C147</text>
<text x="114.1" y="197.5">0.1uF</text>
<text x="121.8" y="195.5">C148</text>
<text x="121.8" y="193.6">C146</text>
<text x="129.5" y="195.5">22uF_6.3V_DNI</text>
<text x="129.5" y="193.6">22uF_6.3V</text>
<text x="218.3" y="201.3">C149</text>
<text x="218.3" y="203.3">DNP/1608</text>
<text x="267.5" y="203.3">R57</text>
<text x="278.1" y="203.3">C150</text>
<text x="42.6" y="205.2">R56</text>
<text x="42.6" y="209.1">R58</text>
<text x="50.3" y="205.2">10K</text>
<text x="50.3" y="209.1">10K</text>
<text x="65.8" y="209.1">C151</text>
<text x="80.8" y="206">TPS51200DRC/SON10</text>
<text x="267.5" y="205.2">2.61K/1608</text>
<text x="279.1" y="205.2">47pF/1608</text>
<text x="44.5" y="212.9">C152</text>
<text x="44.5" y="214.8">C153</text>
<text x="50.3" y="212.9">0.1uF</text>
<text x="50.3" y="214.8">1000pF</text>
<text x="65.8" y="211">22uF_6.3V</text>
<text x="271.4" y="213.9">R59</text>
<text x="271.4" y="215.8">649R/1608</text>
</g>
<g font-size="1.7" fill="#f00">
<text x="105" y="51.9">ISL68224_PWM5</text>
<text x="53.8" y="59.6">ISL68224_CSRTN5</text>
<text x="105.9" y="55.8">ISL68224_CS5</text>
<text x="104" y="63.5">ISL68224_TEMP2</text>
<text x="202.3" y="73.8">VOS_5</text>
<text x="291.8" y="191.9">ISL80103IRZ_PG</text>
<text x="37.4" y="194.8">ISL68224_PG2_VCCDDR</text>
<text x="180.3" y="193.8">ISL80103IRZ_ENABLE</text>
</g>
<g font-size="1.7" fill="#004080">
<text x="144.9" y="48.1">EN</text>
<text x="144.9" y="51.9">PWM</text>
<text x="172.9" y="53.9">VIN_1</text>
<text x="172.9" y="48.1">PVCC</text>
<text x="174.1" y="50">VCC</text>
<text x="144.9" y="59.6">REFIN</text>
<text x="144.9" y="55.8">IOUT</text>
<text x="172.9" y="55.8">VIN_2</text>
<text x="172.9" y="59.6">VIN_4</text>
<text x="172.9" y="57.7">VIN_3</text>
<text x="144.9" y="63.5">TOUT/FLT</text>
<text x="172.9" y="63.5">VIN_6</text>
<text x="172.9" y="61.6">VIN_5</text>
<text x="144.9" y="67.4">LSET</text>
<text x="171.8" y="71.2">PHASE</text>
<text x="172.8" y="67.4">BOOT</text>
<text x="144.9" y="73.2">AGND</text>
<text x="144.9" y="77">PGND</text>
<text x="174.1" y="75.1">VOS</text>
<text x="144.9" y="80.9">PGND_1</text>
<text x="144.9" y="82.8">PGND_2</text>
<text x="172.9" y="79">SW_1</text>
<text x="172.9" y="80.9">SW_2</text>
<text x="172.9" y="82.8">SW_3</text>
<text x="144.9" y="84.8">PGND_3</text>
<text x="144.9" y="86.7">PGND_4</text>
<text x="144.9" y="88.6">PGND_5</text>
<text x="172.9" y="84.8">SW_4</text>
<text x="172.9" y="86.7">SW_5</text>
<text x="172.9" y="88.6">SW_6</text>
<text x="144.9" y="90.6">PGND_6</text>
<text x="144.9" y="92.5">PGND_7</text>
<text x="144.9" y="94.4">PGND_8</text>
<text x="172.9" y="90.6">SW_7</text>
<text x="172.9" y="92.5">SW_8</text>
<text x="172.9" y="94.4">SW_9</text>
<text x="144.9" y="100.2">GL</text>
<text x="144.9" y="96.3">PGND_40</text>
<text x="171.9" y="96.3">SW_10</text>
<text x="144.9" y="102.1">GL_2</text>
<text x="174" y="102.1">DNC</text>
<text x="228" y="180.3">VIN_1</text>
<text x="228" y="184.2">VIN_2</text>
<text x="240.5" y="180.3">VOUT_1</text>
<text x="240.5" y="184.2">VOUT_2</text>
<text x="80.3" y="187.1">VIN</text>
<text x="88.6" y="190.9">REFOUT</text>
<text x="89.2" y="187.1">PGOOD</text>
<text x="93.2" y="189">VO</text>
<text x="244.7" y="191.9">PG</text>
<text x="80.3" y="194.8">EN</text>
<text x="80.3" y="196.7">REFIN</text>
<text x="90.7" y="196.7">PGND</text>
<text x="228" y="197.7">SS</text>
<text x="228" y="193.8">ENABLE</text>
<text x="237.6" y="197.7">SENSE/ADJ</text>
<text x="80.3" y="198.6">VLDOIN</text>
<text x="80.3" y="200.6">VOSNS</text>
<text x="88.8" y="200.6">TH_PAD</text>
<text x="91.9" y="198.6">GND</text>
<text x="233.6" y="203.6" transform="rotate(-90 233.6 203.6)">DNC</text>
<text x="239.4" y="203.6" transform="rotate(-90 239.4 203.6)">GND</text>
<text x="245.2" y="203.6" transform="rotate(-90 245.2 203.6)">EPAD</text>
</g>
<g font-size="1.7" fill="#00f">
<text x="159.2" y="78.2">HG</text>
<text x="159.2" y="88">LG</text>
</g>
<g font-size="1.4">
<text x="40.7" y="1.5">5</text>
<text x="117.9" y="1.5">4</text>
<text x="195.1" y="1.5">3</text>
<text x="272.3" y="1.5">2</text>
<text x="349.6" y="1.5">1</text>
<text x=".6" y="39.4">D</text>
<text x="388.7" y="39.4">D</text>
<text x=".6" y="111.8">C</text>
<text x="388.7" y="111.8">C</text>
<text x=".6" y="184.1">B</text>
<text x="388.7" y="184.1">B</text>
<text x=".6" y="256.5">A</text>
<text x="388.7" y="256.5">A</text>
<text x="40.7" y="292.9">5</text>
<text x="117.9" y="292.9">4</text>
<text x="195.1" y="292.9">3</text>
<text x="272.3" y="292.9">2</text>
<text x="349.6" y="292.9">1</text>
</g>
<g font-size="1.3" fill="#00f">
<text x="155.4" y="54">SHOOT-THROUGH</text>
<text x="156.1" y="55.9">PROTECTION</text>
<text x="158.1" y="63.5">CONTROL</text>
<text x="158.8" y="61.5">SMART</text>
</g>
</svg>
